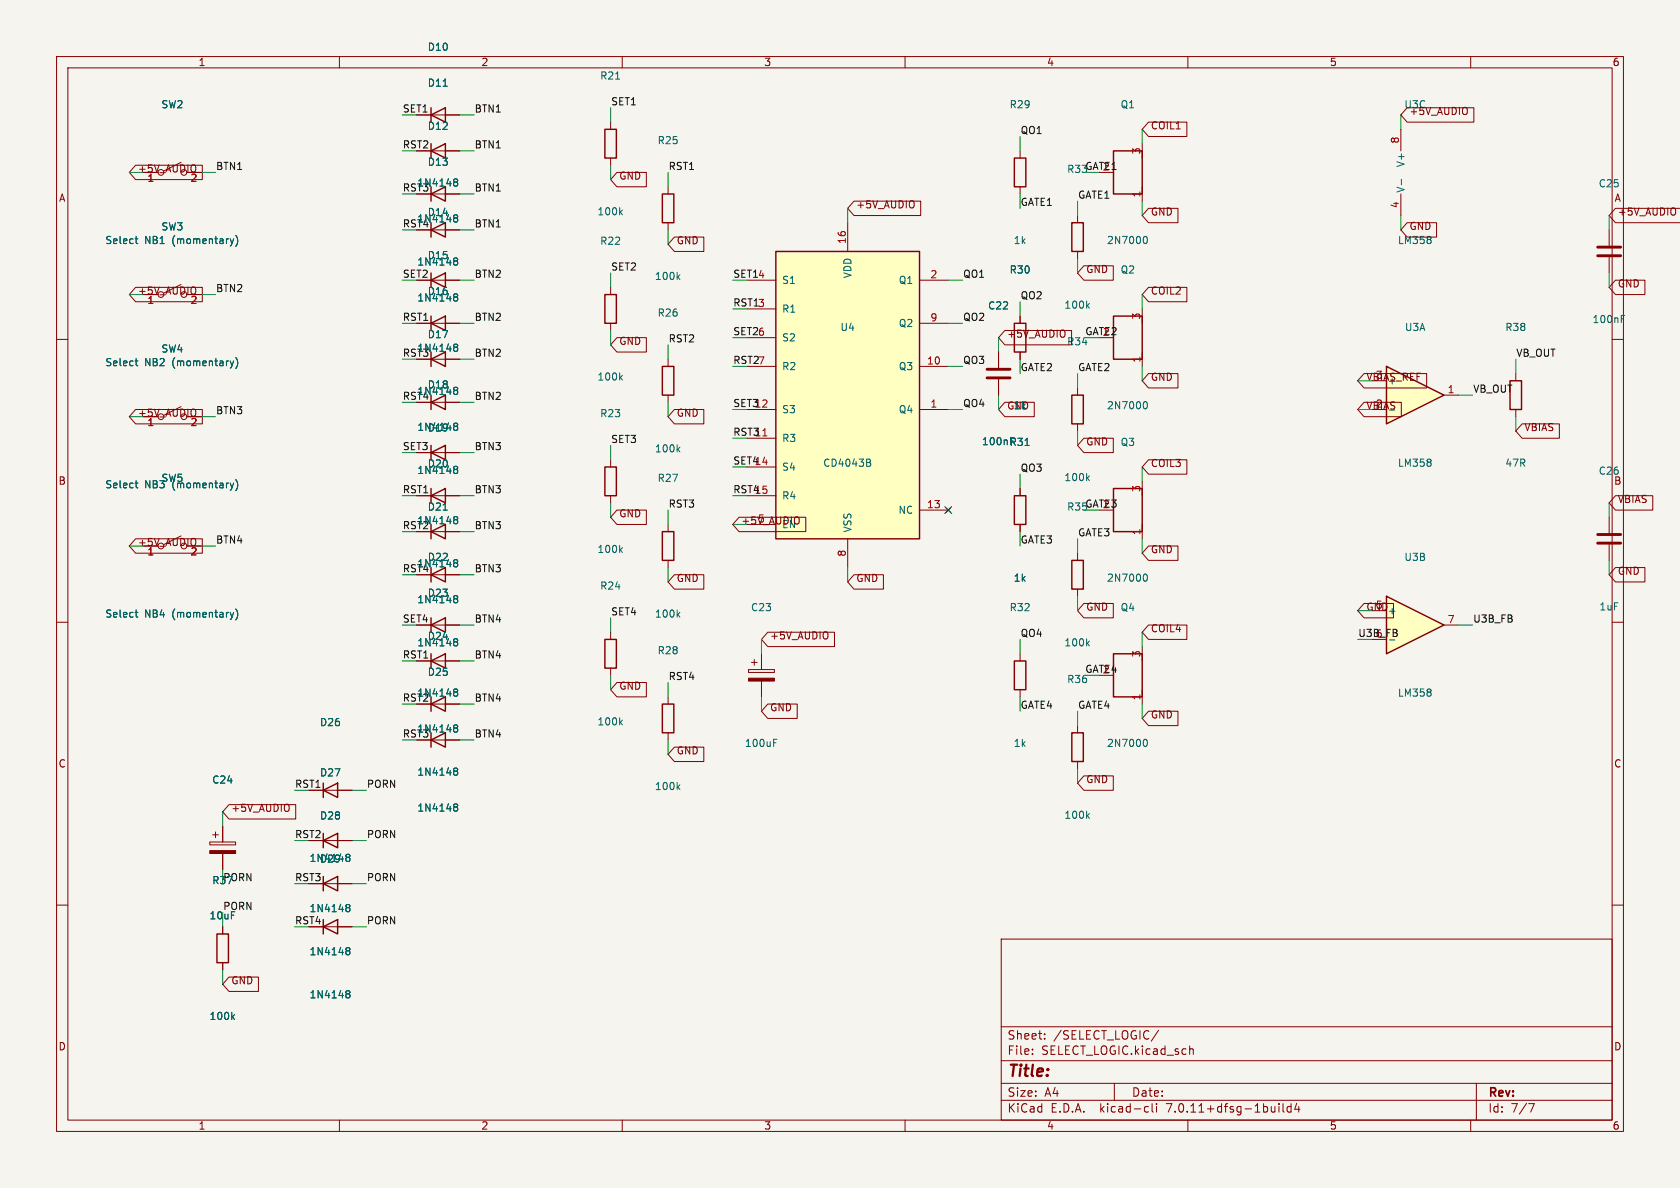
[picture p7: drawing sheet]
<svg xmlns="http://www.w3.org/2000/svg" width="297mm" height="210mm" viewBox="0 0 297 210" stroke-linecap="round" stroke-linejoin="round" font-family="sans-serif">
<path d="M0 0h297v210h-297z" fill="#f5f4ef" stroke="#f5f4ef" stroke-width=".18"/>
<g fill="none" stroke="#840000" stroke-width=".18">
<path d="M10 10h277v190h-277zM12 12h273v186h-273zM60 10v2M110 10v2M160 10v2M210 10v2M260 10v2M149.9 39.4v5.1M10 60h2M132.1 49.5h5.1M132.1 54.6h5.1M132.1 59.7h5.1"/>
<path d="M162.6 49.5h5M162.6 57.2h5M201.9 54.6v2.6M285 60h2M132.1 72.4h5.1M132.1 64.8h5.1M132.1 77.5h5.1M162.6 72.4h5M162.6 64.8h5M201.9 62.2v2.6M268 66v1.3M268 72.4v1.3"/>
<path d="M118.1 92.7v1.3M118.1 99.1v1.2M132.1 82.6h5.1M132.1 87.6h5.1M132.1 92.7h5.1M149.9 95.3v5M162.6 90.2h5M167.3 89.8l.7 .8M168 89.8l-.7 .8M10 110h2M285 110h2M10 160h2"/>
<path d="M37.1 148.8h4.6v.6h-4.6zM37.6 147.6h1M38.1 147.1v1M39.4 146.1v2.7M39.4 150.9v2.8M54.6 148.6h7.6M285 160h2M177 166h108v32h-108zM60 198v2M110 198v2M160 198v2M177 194.5h108"/>
<path d="M177 191.5h108M177 187.5h108M177 181.5h108M182.5 186.3v.1M182.5 185.5v.1M184.7 183.6v.1M184.7 182.8v.1M197 191.5v3M202.6 195.6l.4 .1M203 196.5l-.4 .1M203.7 195.1v1.3l.2 .2M204.5 195.1v.1"/>
<path d="M204.5 195.6v1M204.8 182.1l-1.3 2M210 198v2M210.3 185.5l.2-.1 .4 .1 .1 .9M226.1 195.1v.1M226.1 195.6v1M226.8 195.1v1.3l.2 .2M228.2 195.7l-.4-.1-.3 .3v.4l.2 .2h.5M228.2 195.1v1.5M229.2 195l-.3 1.1h.9M229.6 195.6v1M260 198v2"/>
<path d="M261 191.5v6.5M270.2 195.1h1l-.6 1.5"/>
</g>
<path d="M137.2 44.5h25.4v50.8h-25.4zM196.8 55.9h5.1v7.6h-5.1zM267 67.3h2v5.1h-2zM117.1 94h2v5.1h-2zM57.1 148.6l2.6-1.3v2.6zM57.1 147.3v2.6" fill="none" stroke="#840000" stroke-width=".25"/>
<path d="M202.3 71.1l.1-.1a.68 .68 0 0 1 .5 .6 .68 .68 0 0 1-.5 .7l-.1-.1M153.6 81.2l.3 .2-.3 .4 .3 .1v.3l-.2 .2h-.5M119.8 108.6l.4 .5M120.2 108.3l-.5 .4M61.3 160l.3-.1 .2 .1 .1 .2-.3 .2M61.3 160.4h.1M61.4 160.4h.2M61.4 160.4l-.1 .1M61.6 160.4l.3 .3-.1 .3-.2 .2-.3-.1" fill="none" stroke="#006464" stroke-width=".18"/>
<path d="M37.1 150.4h4.6v.5h-4.6z" fill="#840000" stroke="#840000" stroke-width=".18"/>
<path d="M137.2 44.5h25.4v50.8h-25.4z" fill="#ffffc2" stroke="#ffffc2" stroke-width=".18"/>
<path d="M134.9 77.1h.7" fill="none" stroke="#a90000" stroke-width=".18"/>
<path d="M245.1 64.8l10.2 5.1-10.2 5z" fill="#ffffc2"/>
<g fill="none" stroke="#840000" stroke-width=".25">
<path d="M76.2 19.1v2.5M76.2 34.3l2.5-1.3v2.6zM76.2 26.7l2.5-1.3v2.5zM76.2 20.3l2.5-1.2v2.5zM76.2 25.4v2.5M76.2 33v2.6M76.2 39.4v2.5M106.9 22.9h2.1v5h-2.1zM117.1 34.3h2v5.1h-2zM179.3 27.9h2.1v5.1h-2.1zM189.5 39.4h2v5.1h-2zM196.8 26.7h5.1v7.6h-5.1z"/>
<path d="M76.2 57.2l2.5-1.3v2.5zM76.2 49.5l2.5-1.2v2.5zM76.2 40.6l2.5-1.2v2.5zM76.2 48.3v2.5M76.2 55.9v2.5M106.9 52.1h2.1v5.1h-2.1zM179.3 57.2h2.1v5h-2.1zM76.2 63.5l2.5-1.3v2.6zM76.2 71.1l2.5-1.2v2.5zM76.2 62.2v2.6M76.2 69.9v2.5M76.2 78.7v2.6"/>
<path d="M117.1 64.8h2v5.1h-2zM189.5 69.9h2v5h-2zM245.1 64.8l10.2 5.1-10.2 5zM76.2 94l2.5-1.3v2.6zM76.2 80l2.5-1.3v2.6zM76.2 87.6l2.5-1.2v2.5zM76.2 86.4v2.5M76.2 92.7v2.6M106.9 82.6h2.1v5h-2.1zM179.3 87.6h2.1v5.1h-2.1zM189.5 99.1h2v5h-2zM196.8 86.4h5.1v7.6h-5.1z"/>
<path d="M76.2 116.8l2.5-1.2v2.5zM76.2 110.5l2.5-1.3v2.6zM76.2 101.6l2.5-1.3v2.6zM76.2 100.3v2.6M76.2 109.2v2.6M76.2 115.6v2.5M106.9 113h2.1v5.1h-2.1zM179.3 116.8h2.1v5.1h-2.1zM196.8 115.6h5.1v7.6h-5.1zM57.1 139.7l2.6-1.3v2.6zM57.1 138.4v2.6M76.2 130.8l2.5-1.3v2.6z"/>
<path d="M76.2 124.5l2.5-1.3v2.5zM76.2 123.2v2.5M76.2 129.5v2.6M117.1 124.5h2v5h-2zM189.5 129.5h2v5.1h-2zM57.1 156.2l2.6-1.3v2.6zM57.1 154.9v2.6M38.4 165.1h2v5.1h-2zM57.1 163.8l2.6-1.2v2.5zM57.1 162.6v2.5"/>
</g>
<g fill="none" stroke="#840000" stroke-width=".18">
<path d="M32 28.7l-3 1.5M33 30.5h2.6M73.7 34.3h7.6M73.7 26.7h7.6M73.7 20.3h7.6M107.9 21.6v1.3M107.9 27.9v1.3M118.1 33v1.3M118.1 39.4v1.2M180.3 26.7v1.2M180.3 33v1.3M190.5 38.1v1.3"/>
<path d="M201.9 25.4v2.5M201.9 33v2.6M247.6 22.9v3.8M247.6 34.3v3.8M32 50.3l-3 1.5M33 52.1h2.6M73.7 57.2h7.6M73.7 49.5h7.6M76.2 40.6h5.1M107.9 50.8v1.3M107.9 57.2v1.2M180.3 55.9v1.3"/>
<path d="M190.5 44.5v1.2M284.5 40.6v2.8M284.5 45.5v2.8M32 71.9l-3 1.5M33 73.7h2.6M73.7 63.5h7.6M76.2 71.1h5.1M118.1 63.5v1.3M118.1 69.9v1.2M176.5 62.2v2.8M176.5 67.1v2.8M180.3 62.2v1.3"/>
<path d="M190.5 68.6v1.3M190.5 74.9v1.3M255.3 69.9h2.5M32 94.7l-3 1.6M33 96.5h2.6M73.7 94h7.6M73.7 80h7.6M73.7 87.6h7.6M107.9 81.3v1.3M107.9 87.6v1.3M180.3 86.4v1.2M180.3 92.7v1.3"/>
<path d="M190.5 97.8v1.3M201.9 85.1v2.5M201.9 92.7v2.6M284.5 91.4v2.8M284.5 96.3v2.8M73.7 116.8h7.6M73.7 110.5h7.6M76.2 101.6h5.1M107.9 111.8v1.2M107.9 118.1v1.3M132.3 118.4h4.6v.5h-4.6zM132.8 117.1h1.1"/>
<path d="M133.3 116.6v1M134.6 115.6v2.8M180.3 115.6v1.2M190.5 104.1v1.3M201.9 114.3v2.5M54.6 139.7h7.6M73.7 130.8h7.6M73.7 124.5h7.6M118.1 123.2v1.3M118.1 129.5v1.3M134.6 120.4v2.8M180.3 121.9v1.3"/>
<path d="M190.5 128.3v1.2M190.5 134.6v1.3M201.9 121.9v2.6M54.6 156.2h7.6M39.4 163.8v1.3M39.4 170.2v1.3M57.1 163.8h5.1"/>
</g>
<g fill="none" stroke="#006464" stroke-width=".18">
<path d="M78.3 15.2h.8M108.8 14h.8M80.3 31.7l.4-.1 .2 .2v.1l-.2 .3M80.3 38h.4l.2 .1v.2l-.2 .2M80.3 38.5h.1M80.3 32.1l.1 .1M80.4 38.5h.3M80.4 38.5l-.1 .1M80.4 32.2h.3M80.4 32.2h-.1M80.7 32.2l.2 .2v.4l-.2 .1-.4-.1M80.7 38.5l.2 .3v.3l-.2 .1h-.4"/>
<path d="M109.7 37.5l.3 .5M110 37.1l-.4 .5M247.7 31.7v1M23.9 42.2h.5M24.1 41.8v1.1l.3 .2M41.3 42.2l-.3 .9M41.7 41.6a1.46 1.46 0 0 1 0 1.9M80.3 45.7l.4-.1 .2 .1v.2l-.2 .2M80.3 52l.4-.1 .2 .2v.2l-.2 .2M80.3 46.1h.1M80.3 52.4l.1 .1M80.4 46.1h.3"/>
<path d="M80.4 46.1l-.1 .1M80.4 52.5h.3M80.4 52.5l-.1 .1M80.7 46.1l.2 .3v.3l-.2 .2-.4-.1M80.7 52.5l.2 .2v.4l-.2 .1h-.4M119.8 48.9l.4 .5M120.2 48.6l-.5 .4M192.2 54l.4 .5M192.6 53.6l-.5 .5M202.3 41.9l.1-.1a.68 .68 0 0 1 .5 .6 .68 .68 0 0 1-.5 .7l-.1-.1M252.9 41.9v.3M252.9 42.5v.4"/>
<path d="M286.6 56.4h.5M286.6 55.8h.6M23.9 63.8h.5M24.1 63.4v1.1l.3 .1M41.3 63.8l-.3 .8M41.7 63.2a1.46 1.46 0 0 1 0 1.9M80.3 60.9l.4-.1 .2 .2v.1l-.2 .3M80.3 68.5h.4l.2 .1v.2l-.2 .2M80.3 74.9l.4-.1 .2 .1v.2l-.2 .3M80.3 75.3l.1 .1M80.3 68.9l.1 .1M80.3 61.3l.1 .1"/>
<path d="M80.4 75.4h.3M80.4 75.4h-.1M80.4 69h.3M80.4 69l-.1 .1M80.4 61.4h.3M80.4 61.4h-.1M80.7 61.4l.2 .2v.4l-.2 .1-.4-.1M80.7 69l.2 .2v.4l-.2 .1h-.4M80.7 75.4l.2 .2v.4l-.2 .1-.4-.1M109.7 66.7l.3 .5M110 66.3l-.4 .5M119.8 79.4l.4 .5"/>
<path d="M120.2 79l-.5 .5M181.2 78.7h.7M23.9 85.4h.5M24.1 85v1.1l.3 .1M41.3 85.4l-.3 .8M41.7 84.8a1.46 1.46 0 0 1 0 1.9M78.3 90.2h.8M80.3 82.5l.4-.1 .2 .2v.1l-.2 .3M80.3 91.4l.4-.1 .2 .1v.2l-.2 .3M80.3 99l.4-.1 .2 .2v.1l-.2 .3M80.3 82.9l.1 .1M80.3 91.8l.1 .1"/>
<path d="M80.3 99.4l.1 .1M80.4 83h.3M80.4 83h-.1M80.4 91.9h.3M80.4 91.9h-.1M80.4 99.5h.3M80.4 99.5h-.1M80.7 83l.2 .2v.4l-.2 .1-.4-.1M80.7 91.9l.2 .2v.4l-.2 .1-.4-.1M80.7 99.5l.2 .2v.4l-.2 .1-.4-.1M109.7 97.2l.3 .5M110 96.8l-.4 .5"/>
<path d="M192.2 84.5l.4 .5M192.6 84.1l-.5 .5M252.9 81.3v.3M252.9 81.8v.5M23.9 108.3h.5M24.1 107.8v1.1l.3 .2M41.3 108.3l-.3 .8M41.7 107.6a1.46 1.46 0 0 1 0 2M80.3 105.4l.4-.1 .2 .1v.2l-.2 .2M80.3 113l.4-.1 .2 .1v.2l-.2 .3M80.3 105.8h.1M80.3 113.4l.1 .1"/>
<path d="M80.4 105.8h.3M80.4 105.8l-.1 .1M80.4 113.5h.3M80.4 113.5h-.1M80.7 105.8l.2 .3v.3l-.2 .2-.4-.1M80.7 113.5l.2 .2v.4l-.2 .1-.4-.1M192.2 113.7l.4 .5M192.6 113.3l-.5 .5M202.3 101.5h.1a.68 .68 0 0 1 .5 .6 .68 .68 0 0 1-.5 .6h-.1M80.3 128.6l.1 .1M80.3 128.2l.4-.1 .2 .2v.2l-.2 .2M80.3 121.9l.4-.1 .2 .1v.2l-.2 .2"/>
<path d="M80.3 135.8h.4l.2 .1v.2l-.2 .2M80.3 122.3h.1M80.3 136.3h.1M80.4 128.7h.3M80.4 128.7l-.1 .1M80.4 122.3h.3M80.4 122.3l-.1 .1M80.4 136.3h.3M80.4 136.3l-.1 .1M80.7 122.3l.2 .3v.3l-.2 .2-.4-.1M80.7 128.7l.2 .2v.4l-.2 .1h-.4M80.7 136.3l.2 .3v.3l-.2 .1h-.4"/>
<path d="M109.7 127.7l.3 .4M110 127.3l-.4 .5M119.8 139.1l.4 .5M120.2 138.7l-.5 .5M136.8 131.3h.4M136.8 130.7h.6M202.3 130.8l.1-.1a.68 .68 0 0 1 .5 .6 .68 .68 0 0 1-.5 .7l-.1-.1M61.3 151.1l.3-.1 .2 .1 .1 .2-.3 .3M61.3 151.5l.1 .1M61.4 151.6h.2M61.4 151.6h-.1M61.6 151.6l.3 .2-.1 .4-.2 .1-.3-.1"/>
<path d="M80.3 142.2l.4-.1 .2 .1v.2l-.2 .3M80.3 142.6l.1 .1M80.4 142.7h.3M80.4 142.7h-.1M80.7 142.7l.2 .2v.4l-.2 .1-.4-.1M192.2 144.2l.4 .5M192.6 143.8l-.5 .5M41.1 179.7l.4 .5M41.5 179.4l-.5 .5M61.3 168l.1 .1M61.3 167.6l.3-.1 .2 .1 .1 .2-.3 .3M61.3 175.2l.3-.1 .2 .2 .1 .1-.3 .3"/>
<path d="M61.3 175.6l.1 .1M61.4 168.1h.2M61.4 168.1h-.1M61.4 175.7h.2M61.4 175.7h-.1M61.6 168.1l.3 .2-.1 .4-.2 .1-.3-.1M61.6 175.7l.3 .2-.1 .4-.2 .1-.3-.1"/>
</g>
<path d="M132.3 119.9h4.6v.5h-4.6z" fill="#840000" stroke="#840000" stroke-width=".18"/>
<path d="M282.4 45.2h4.1M282.4 43.7h4.1M174.5 66.8h4.1M174.5 65.3h4.1M282.4 96h4.1M282.4 94.5h4.1" fill="none" stroke="#840000" stroke-width=".51"/>
<path d="M245.1 105.4l10.2 5.1-10.2 5.1z" fill="#ffffc2"/>
<path d="M245.1 105.4l10.2 5.1-10.2 5.1z" fill="none" stroke="#840000" stroke-width=".25"/>
<g fill="none" stroke="#840000" stroke-width=".18">
<path d="M248.8 19h11.8v2.6h-11.8l-1.2-1.3zM24 29.2h11.8v2.6h-11.8l-1.1-1.3zM33 30.5h2.6M73.7 20.3h2.5M73.7 26.7h2.5M73.7 34.3h2.5M78.7 20.3h2.6M78.7 26.7h2.6M78.7 34.3h2.6M109.1 30.5h5.2v2.5h-5.2l-1.2-1.2zM151 35.6h11.8v2.5h-11.8l-1.1-1.3zM203 36.8h5.2v2.6h-5.2l-1.1-1.3z"/>
<path d="M203 21.6h6.8v2.5h-6.8l-1.1-1.2zM248.8 39.4h5.2v2.5h-5.2l-1.2-1.3zM297.1 36.8h-11.5l-1.1 1.3 1.1 1.3h11.5M24 50.8h11.8v2.5h-11.8l-1.1-1.2zM33 52.1h2.6M73.7 49.5h2.5M73.7 57.2h2.5M78.7 49.5h2.6M78.7 57.2h2.6M78.7 40.6h2.6M109.1 59.7h5.2v2.5h-5.2l-1.2-1.2zM119.2 41.9h5.2v2.6h-5.2l-1.1-1.3z"/>
<path d="M177.6 58.4h11.8v2.6h-11.8l-1.1-1.3zM180.3 55.9v1.3M191.6 47h5.2v2.5h-5.2l-1.1-1.2zM203 50.8h6.8v2.5h-6.8l-1.1-1.2zM285.6 49.5h5.2v2.6h-5.2l-1.1-1.3zM24 72.4h11.8v2.5h-11.8l-1.1-1.2zM33 73.7h2.6M73.7 63.5h2.5M78.7 63.5h2.6M78.7 71.1h2.6M119.2 72.4h5.2v2.5h-5.2l-1.1-1.2zM176.5 62.2v2.8"/>
<path d="M176.5 67.1v2.8M177.6 71.1h5.2v2.6h-5.2l-1.1-1.3zM180.3 62.2v1.3M191.6 77.5h5.2v2.5h-5.2l-1.1-1.3zM203 66h5.2v2.6h-5.2l-1.1-1.3zM241.1 71.1h6.6v2.6h-6.6l-1.1-1.3zM241.1 66h11.1v2.6h-11.1l-1.1-1.3zM269.1 74.9h6.6v2.6h-6.6l-1.1-1.3zM24 95.2h11.8v2.6h-11.8l-1.1-1.3zM33 96.5h2.6M73.7 87.6h2.5M73.7 94h2.5"/>
<path d="M73.7 80h2.5M78.7 87.6h2.6M78.7 94h2.6M78.7 80h2.6M109.1 90.2h5.2v2.5h-5.2l-1.2-1.3zM130.7 91.4h11.7v2.6h-11.7l-1.2-1.3zM180.3 86.4v1.2M180.3 92.7v1.3M203 96.5h5.2v2.6h-5.2l-1.1-1.3zM203 81.3h6.8v2.5h-6.8l-1.1-1.2zM285.6 87.6h6.6v2.6h-6.6l-1.1-1.3zM73.7 110.5h2.5"/>
<path d="M73.7 116.8h2.5M78.7 110.5h2.6M78.7 101.6h2.6M78.7 116.8h2.6M119.2 101.6h5.2v2.5h-5.2l-1.1-1.2zM135.7 111.8h11.8v2.5h-11.8l-1.1-1.3zM151 101.6h5.2v2.5h-5.2l-1.1-1.2zM191.6 106.7h5.2v2.5h-5.2l-1.1-1.2zM203 110.5h6.8v2.5h-6.8l-1.1-1.2zM241.1 106.7h5.2v2.5h-5.2l-1.1-1.2zM255.3 110.5h2.5M285.6 100.3h5.2v2.6h-5.2l-1.1-1.3z"/>
<path d="M54.6 139.7h2.5M59.7 139.7h2.5M73.7 124.5h2.5M73.7 130.8h2.5M78.7 124.5h2.6M78.7 130.8h2.6M109.1 120.6h5.2v2.6h-5.2l-1.2-1.3zM119.2 132.1h5.2v2.5h-5.2l-1.1-1.2zM135.7 124.5h5.2v2.5h-5.2l-1.1-1.3zM191.6 137.2h5.2v2.5h-5.2l-1.1-1.3zM203 125.7h5.2v2.6h-5.2l-1.1-1.3zM39.4 146.1v2.7"/>
<path d="M39.4 150.9v2.8M40.5 142.2h11.8v2.6h-11.8l-1.1-1.3zM54.6 148.6h2.5M54.6 156.2h2.5M59.7 148.6h2.5M59.7 156.2h2.5M39.4 163.8v1.3M39.4 170.2v1.3M40.5 172.7h5.2v2.6h-5.2l-1.1-1.3zM59.7 163.8h2.5"/>
</g>
<g fill="none" stroke="#006464" stroke-width=".18">
<path d="M78.3 15.2h.8M80.3 32.1l.1 .1M80.3 31.7l.4-.1 .2 .2v.1l-.2 .3M80.3 38h.4l.2 .1v.2l-.2 .2M80.3 38.5h.1M80.4 32.2h.3M80.4 32.2h-.1M80.4 38.5h.3M80.4 38.5l-.1 .1M80.7 32.2l.2 .2v.4l-.2 .1-.4-.1M80.7 38.5l.2 .3v.3l-.2 .1h-.4M23.9 42.2h.5"/>
<path d="M24.1 41.8v1.1l.3 .2M41.3 42.2l-.3 .9M41.7 41.6a1.46 1.46 0 0 1 0 1.9M80.3 45.7l.4-.1 .2 .1v.2l-.2 .2M80.3 52l.4-.1 .2 .2v.2l-.2 .2M80.3 46.1h.1M80.3 52.4l.1 .1M80.4 46.1h.3M80.4 46.1l-.1 .1M80.4 52.5h.3M80.4 52.5l-.1 .1M80.7 46.1l.2 .3v.3l-.2 .2-.4-.1"/>
<path d="M80.7 52.5l.2 .2v.4l-.2 .1h-.4M23.9 63.8h.5M24.1 63.4v1.1l.3 .1M41.3 63.8l-.3 .8M41.7 63.2a1.46 1.46 0 0 1 0 1.9M80.3 60.9l.4-.1 .2 .2v.1l-.2 .3M80.3 68.5h.4l.2 .1v.2l-.2 .2M80.3 74.9l.4-.1 .2 .1v.2l-.2 .3M80.3 61.3l.1 .1M80.3 68.9l.1 .1M80.3 75.3l.1 .1M80.4 61.4h.3"/>
<path d="M80.4 61.4h-.1M80.4 69h.3M80.4 69l-.1 .1M80.4 75.4h.3M80.4 75.4h-.1M80.7 61.4l.2 .2v.4l-.2 .1-.4-.1M80.7 69l.2 .2v.4l-.2 .1h-.4M80.7 75.4l.2 .2v.4l-.2 .1-.4-.1M181.2 78.7h.7M23.9 85.4h.5M24.1 85v1.1l.3 .1M41.3 85.4l-.3 .8"/>
<path d="M41.7 84.8a1.46 1.46 0 0 1 0 1.9M78.3 90.2h.8M80.3 82.5l.4-.1 .2 .2v.1l-.2 .3M80.3 91.4l.4-.1 .2 .1v.2l-.2 .3M80.3 99l.4-.1 .2 .2v.1l-.2 .3M80.3 99.4l.1 .1M80.3 91.8l.1 .1M80.3 82.9l.1 .1M80.4 99.5h.3M80.4 99.5h-.1M80.4 91.9h.3M80.4 91.9h-.1"/>
<path d="M80.4 83h.3M80.4 83h-.1M80.7 83l.2 .2v.4l-.2 .1-.4-.1M80.7 91.9l.2 .2v.4l-.2 .1-.4-.1M80.7 99.5l.2 .2v.4l-.2 .1-.4-.1M23.9 108.3h.5M24.1 107.8v1.1l.3 .2M41.3 108.3l-.3 .8M41.7 107.6a1.46 1.46 0 0 1 0 2M80.3 105.4l.4-.1 .2 .1v.2l-.2 .2M80.3 113l.4-.1 .2 .1v.2l-.2 .3M80.3 113.4l.1 .1"/>
<path d="M80.3 105.8h.1M80.4 113.5h.3M80.4 113.5h-.1M80.4 105.8h.3M80.4 105.8l-.1 .1M80.7 105.8l.2 .3v.3l-.2 .2-.4-.1M80.7 113.5l.2 .2v.4l-.2 .1-.4-.1M80.3 121.9l.4-.1 .2 .1v.2l-.2 .2M80.3 128.2l.4-.1 .2 .2v.2l-.2 .2M80.3 135.8h.4l.2 .1v.2l-.2 .2M80.3 122.3h.1M80.3 128.6l.1 .1"/>
<path d="M80.3 136.3h.1M80.4 122.3h.3M80.4 122.3l-.1 .1M80.4 128.7h.3M80.4 128.7l-.1 .1M80.4 136.3h.3M80.4 136.3l-.1 .1M80.7 122.3l.2 .3v.3l-.2 .2-.4-.1M80.7 128.7l.2 .2v.4l-.2 .1h-.4M80.7 136.3l.2 .3v.3l-.2 .1h-.4M252.9 121.9v.3M252.9 122.5v.4"/>
<path d="M61.3 160l.3-.1 .2 .1 .1 .2-.3 .2M61.3 151.1l.3-.1 .2 .1 .1 .2-.3 .3M61.3 151.5l.1 .1M61.4 151.6h.2M61.4 151.6h-.1M61.6 151.6l.3 .2-.1 .4-.2 .1-.3-.1M80.3 142.2l.4-.1 .2 .1v.2l-.2 .3M80.3 142.6l.1 .1M80.4 142.7h.3M80.4 142.7h-.1M80.7 142.7l.2 .2v.4l-.2 .1-.4-.1M41.1 179.7l.4 .5"/>
<path d="M41.5 179.4l-.5 .5M61.3 160.4h.1M61.3 167.6l.3-.1 .2 .1 .1 .2-.3 .3M61.3 175.2l.3-.1 .2 .2 .1 .1-.3 .3M61.3 168l.1 .1M61.3 175.6l.1 .1M61.4 160.4h.2M61.4 160.4l-.1 .1M61.4 168.1h.2M61.4 168.1h-.1M61.4 175.7h.2M61.4 175.7h-.1"/>
<path d="M61.6 160.4l.3 .3-.1 .3-.2 .2-.3-.1M61.6 168.1l.3 .2-.1 .4-.2 .1-.3-.1M61.6 175.7l.3 .2-.1 .4-.2 .1-.3-.1"/>
</g>
<g fill="none" stroke="#009600" stroke-width=".18">
<path d="M107.9 19.1v2.5M22.9 30.5h2.5M35.6 30.5h2.5M81.3 26.7h2.5M81.3 34.3h2.5M81.3 20.3h2.5M107.9 29.2v2.6M118.1 30.5v2.5M149.9 36.8v2.6M180.3 24.1v2.6M180.3 34.3v2.5M190.5 35.6v2.5"/>
<path d="M201.9 22.9v2.5M201.9 35.6v2.5M247.6 20.3v2.6M247.6 38.1v2.5M284.5 38.1v2.5M22.9 52.1h2.5M35.6 52.1h2.5M81.3 49.5h2.5M81.3 40.6h2.5M81.3 57.2h2.5M107.9 48.3v2.5M107.9 58.4v2.6"/>
<path d="M118.1 40.6v2.6M167.6 49.5h2.6M167.6 57.2h2.6M176.5 59.7v2.5M180.3 53.3v2.6M190.5 45.7v2.6M201.9 52.1v2.5M284.5 48.3v2.5M22.9 73.7h2.5M35.6 73.7h2.5M81.3 63.5h2.5M81.3 71.1h2.5"/>
<path d="M107.9 78.7v2.6M118.1 61v2.5M118.1 71.1v2.6M167.6 72.4h2.6M167.6 64.8h2.6M176.5 69.9v2.5M180.3 63.5v2.5M190.5 66v2.6M190.5 76.2v2.5M201.9 64.8v2.5M240 72.4h2.6M240 67.3h2.6"/>
<path d="M257.8 69.9h2.5M268 63.5v2.5M268 73.7v2.5M22.9 96.5h2.5M35.6 96.5h2.5M81.3 87.6h2.5M81.3 94h2.5M81.3 80h2.5M107.9 88.9v2.5M118.1 90.2v2.5M129.5 92.7h2.6M180.3 83.8v2.6"/>
<path d="M180.3 94v2.5M190.5 95.3v2.5M201.9 82.6v2.5M201.9 95.3v2.5M284.5 88.9v2.5M284.5 99.1v2.5M81.3 110.5h2.5M81.3 101.6h2.5M81.3 116.8h2.5M107.9 109.2v2.6M107.9 119.4v2.5M118.1 100.3v2.6"/>
<path d="M134.6 113v2.6M149.9 100.3v2.6M180.3 113v2.6M190.5 105.4v2.6M201.9 111.8v2.5M240 108h2.6M257.8 110.5h2.5M62.2 139.7h2.6M81.3 124.5h2.5M81.3 130.8h2.5M118.1 120.7v2.5M118.1 130.8v2.6"/>
<path d="M134.6 123.2v2.5M180.3 123.2v2.5M190.5 125.7v2.6M190.5 135.9v2.5M201.9 124.5v2.5M39.4 143.5v2.6M39.4 153.7v2.5M62.2 148.6h2.6M62.2 156.2h2.6M39.4 161.3v2.5M39.4 171.5v2.5M62.2 163.8h2.6"/>
</g>
<path d="M167 89.6l1.2 1.2M168.2 89.6l-1.2 1.2" fill="none" stroke="#000084" stroke-width=".18"/>
<text font-size="2.8" fill="#840000" x="178" y="190.9">Title:</text>
<g font-size="2.1" fill="#840000">
<text x="178" y="184">Sheet:</text>
<text x="186.2" y="184">/SELECT_LOGIC/</text>
<text x="178" y="186.7">File:</text>
<text x="184.1" y="186.7">SELECT_LOGIC.kicad_sch</text>
<text x="178" y="196.9">KiCad</text>
<text x="178" y="194.1">Size:</text>
<text x="184.7" y="194.1">A4</text>
<text x="185.7" y="196.9">E.D.A.</text>
<text x="194.6" y="196.9">kicad-cli</text>
<text x="200" y="194.1">Date:</text>
<text x="206.5" y="196.9">7.0.11+dfsg-1build4</text>
<text x="263" y="194.3">Rev:</text>
<text x="263" y="196.9">Id:</text>
<text x="267.1" y="196.9">7/7</text>
</g>
<g font-size="1.8" fill="#840000">
<text x="35" y="11.9">1</text>
<text x="85" y="11.9">2</text>
<text x="135" y="11.9">3</text>
<text x="185" y="11.9">4</text>
<text x="235" y="11.9">5</text>
<text x="285" y="11.9">6</text>
<text x="203.4" y="23">COIL1</text>
<text x="248.2" y="19.3">U3C</text>
<text x="249.1" y="20.4">+5V_AUDIO</text>
<text x="10.3" y="35.9">A</text>
<text x="24.3" y="30.6">+5V_AUDIO</text>
<text x="109.4" y="31.8">GND</text>
<text x="285.3" y="35.9">A</text>
<text x="71.1" y="40.3">RST4</text>
<text x="151.3" y="36.9">+5V_AUDIO</text>
<text x="203.4" y="38.2">GND</text>
<text x="249.1" y="40.7">GND</text>
<text x="285.9" y="38.2">+5V_AUDIO</text>
<text x="119.5" y="43.3">GND</text>
<text x="24.3" y="52.2">+5V_AUDIO</text>
<text x="191.9" y="48.4">GND</text>
<text x="203.4" y="52.2">COIL2</text>
<text x="285.9" y="50.9">GND</text>
<text x="178" y="59.8">+5V_AUDIO</text>
<text x="109.4" y="61.1">GND</text>
<text x="188.6" y="61.3">R34</text>
<text x="71.1" y="70.8">RST4</text>
<text x="203.4" y="67.4">GND</text>
<text x="241.5" y="67.4">VBIAS_REF</text>
<text x="243.1" y="67.1">3</text>
<text x="245.2" y="68.2">+</text>
<text x="24.3" y="73.8">+5V_AUDIO</text>
<text x="119.5" y="73.8">GND</text>
<text x="178" y="72.5">GND</text>
<text x="241.5" y="72.5">VBIAS</text>
<text x="243.1" y="72.1">2</text>
<text x="245.2" y="73.3">-</text>
<text x="269.4" y="76.3">VBIAS</text>
<text x="191.9" y="78.8">GND</text>
<text x="203.4" y="82.6">COIL3</text>
<text x="10.3" y="85.9">B</text>
<text x="285.3" y="85.9">B</text>
<text x="285.9" y="89">VBIAS</text>
<text x="109.4" y="91.5">GND</text>
<text x="131" y="92.8">+5V_AUDIO</text>
<text x="133.9" y="92.5">5</text>
<text x="138.2" y="93.6">EN</text>
<text x="24.3" y="96.6">+5V_AUDIO</text>
<text x="71.1" y="101.3">RST4</text>
<text x="203.4" y="97.9">GND</text>
<text x="285.9" y="101.7">GND</text>
<text x="119.5" y="103">GND</text>
<text x="151.3" y="103">GND</text>
<text x="243.1" y="107.7">5</text>
<text x="136" y="113.1">+5V_AUDIO</text>
<text x="191.9" y="108">GND</text>
<text x="203.4" y="111.9">COIL4</text>
<text x="241.5" y="108">GND</text>
<text x="245.2" y="108.8">+</text>
<text x="109.4" y="122">GND</text>
<text x="136" y="125.8">GND</text>
<text x="203.4" y="127.1">GND</text>
<text x="10.3" y="135.9">C</text>
<text x="119.5" y="133.4">GND</text>
<text x="285.3" y="135.9">C</text>
<text x="40.8" y="143.6">+5V_AUDIO</text>
<text x="191.9" y="138.5">GND</text>
<text x="52.1" y="163.5">RST4</text>
<text x="40.8" y="174.1">GND</text>
<text x="10.3" y="185.9">D</text>
<text x="285.3" y="185.9">D</text>
<text x="35" y="199.9">1</text>
<text x="85" y="199.9">2</text>
<text x="135" y="199.9">3</text>
<text x="185" y="199.9">4</text>
<text x="235" y="199.9">5</text>
<text x="285" y="199.9">6</text>
</g>
<g font-size="1.8" fill="#006464">
<text x="75.5" y="9.2">D10</text>
<text x="75.5" y="15.5">D11</text>
<text x="106" y="14.3">R21</text>
<text x="28.4" y="19.3">SW2</text>
<text x="75.5" y="23.2">D12</text>
<text x="178.4" y="19.3">R29</text>
<text x="198" y="19.3">Q1</text>
<text x="75.5" y="29.5">D13</text>
<text x="116.2" y="25.7">R25</text>
<text x="248.5" y="29.7" transform="rotate(-90 248.5 29.7)">V+</text>
<text x="71.1" y="33.9">RST3</text>
<text x="73.7" y="33.2">1N4148</text>
<text x="248.5" y="34.2" transform="rotate(-90 248.5 34.2)">V-</text>
<text x="282.5" y="33.3">C25</text>
<text x="28.4" y="40.9">SW3</text>
<text x="73.7" y="39.5">1N4148</text>
<text x="75.5" y="38.4">D14</text>
<text x="105.5" y="38.3">100k</text>
<text x="18.5" y="43.3">Select</text>
<text x="25.6" y="43.3">NB1</text>
<text x="30.5" y="43.3">(momentary)</text>
<text x="73.7" y="47.2">1N4148</text>
<text x="75.5" y="46">D15</text>
<text x="106" y="43.5">R22</text>
<text x="179.1" y="43.3">1k</text>
<text x="195.6" y="43.3">2N7000</text>
<text x="247" y="43.3">LM358</text>
<text x="73.7" y="53.5">1N4148</text>
<text x="75.5" y="52.4">D16</text>
<text x="115.7" y="49.7">100k</text>
<text x="138.2" y="50.4">S1</text>
<text x="150.7" y="49.3" transform="rotate(-90 150.7 49.3)">VDD</text>
<text x="158.8" y="50.4">Q1</text>
<text x="178.4" y="48.6">R30</text>
<text x="198" y="48.6">Q2</text>
<text x="75.5" y="60">D17</text>
<text x="116.2" y="56.2">R26</text>
<text x="138.2" y="55.5">R1</text>
<text x="148.5" y="58.7">U4</text>
<text x="158.8" y="58">Q2</text>
<text x="174.6" y="54.9">C22</text>
<text x="188.1" y="54.8">100k</text>
<text x="248.3" y="58.7">U3A</text>
<text x="266" y="58.7">R38</text>
<text x="281.4" y="57.3">100nF</text>
<text x="18.5" y="64.9">Select</text>
<text x="25.6" y="64.9">NB2</text>
<text x="28.4" y="62.5">SW4</text>
<text x="30.5" y="64.9">(momentary)</text>
<text x="71.1" y="63.2">RST3</text>
<text x="73.7" y="62.4">1N4148</text>
<text x="138.2" y="60.6">S2</text>
<text x="138.2" y="65.6">R2</text>
<text x="158.8" y="65.6">Q3</text>
<text x="73.7" y="70">1N4148</text>
<text x="75.5" y="68.9">D18</text>
<text x="105.5" y="67.5">100k</text>
<text x="73.7" y="76.4">1N4148</text>
<text x="75.5" y="76.5">D19</text>
<text x="106" y="74">R23</text>
<text x="138.2" y="73.3">S3</text>
<text x="158.8" y="73.3">Q4</text>
<text x="179.1" y="72.6">1k</text>
<text x="195.6" y="72.6">2N7000</text>
<text x="73.7" y="84">1N4148</text>
<text x="75.5" y="82.8">D20</text>
<text x="115.7" y="80.2">100k</text>
<text x="138.2" y="78.3">R3</text>
<text x="138.2" y="83.4">S4</text>
<text x="145.4" y="82.7">CD4043B</text>
<text x="173.5" y="78.9">100nFR31</text>
<text x="198" y="79">Q3</text>
<text x="247" y="82.7">LM358</text>
<text x="266" y="82.7">47R</text>
<text x="18.5" y="86.5">Select</text>
<text x="25.6" y="86.5">NB3</text>
<text x="28.4" y="85.4">SW5</text>
<text x="30.5" y="86.5">(momentary)</text>
<text x="116.2" y="85.4">R27</text>
<text x="138.2" y="88.5">R4</text>
<text x="188.1" y="85.3">100k</text>
<text x="282.5" y="84.1">C26</text>
<text x="71.1" y="93.6">RST2</text>
<text x="73.7" y="92.9">1N4148</text>
<text x="75.5" y="90.5">D21</text>
<text x="150.7" y="94.2" transform="rotate(-90 150.7 94.2)">VSS</text>
<text x="158.7" y="91">NC</text>
<text x="73.7" y="100.5">1N4148</text>
<text x="75.5" y="99.4">D22</text>
<text x="105.5" y="98">100k</text>
<text x="248.2" y="99.4">U3B</text>
<text x="73.7" y="106.8">1N4148</text>
<text x="75.5" y="105.7">D23</text>
<text x="106" y="104.4">R24</text>
<text x="179.1" y="103">1k</text>
<text x="195.6" y="103">2N7000</text>
<text x="18.5" y="109.4">Select</text>
<text x="25.6" y="109.4">NB4</text>
<text x="30.5" y="109.4">(momentary)</text>
<text x="75.5" y="113.3">D24</text>
<text x="115.7" y="109.4">100k</text>
<text x="132.7" y="108.2">C23</text>
<text x="178.4" y="108.2">R32</text>
<text x="198" y="108.2">Q4</text>
<text x="282.7" y="108.1">1uF</text>
<text x="73.7" y="114.5">1N4148</text>
<text x="75.5" y="119.7">D25</text>
<text x="116.2" y="115.9">R28</text>
<text x="188.1" y="114.5">100k</text>
<text x="71.1" y="124.1">RST2</text>
<text x="73.7" y="123.4">1N4148</text>
<text x="188.6" y="120.9">R36</text>
<text x="247" y="123.4">LM358</text>
<text x="56.5" y="128.6">D26</text>
<text x="71.1" y="130.5">RST3</text>
<text x="73.7" y="129.7">1N4148</text>
<text x="105.5" y="128.4">100k</text>
<text x="56.5" y="137.5">D27</text>
<text x="73.7" y="137.3">1N4148</text>
<text x="131.6" y="132.2">100uF</text>
<text x="179.1" y="132.2">1k</text>
<text x="195.6" y="132.2">2N7000</text>
<text x="37.4" y="138.7">C24</text>
<text x="73.7" y="143.7">1N4148</text>
<text x="115.7" y="139.9">100k</text>
<text x="56.5" y="145.1">D28</text>
<text x="188.1" y="144.9">100k</text>
<text x="54.6" y="152.6">1N4148</text>
<text x="56.5" y="152.7">D29</text>
<text x="37.4" y="156.5">R37</text>
<text x="54.6" y="161.5">1N4148</text>
<text x="36.9" y="162.7">10uF</text>
<text x="54.6" y="169.1">1N4148</text>
<text x="54.6" y="176.7">1N4148</text>
<text x="36.9" y="180.5">100k</text>
</g>
<g font-size="1.8" fill="#009600">
<text x="71.1" y="20">SET1</text>
<text x="71.1" y="26.3">RST2</text>
<text x="191.8" y="30.1">GATE1</text>
<text x="71.1" y="49.2">SET2</text>
<text x="129.5" y="49.2">SET14</text>
<text x="71.1" y="56.8">RST1</text>
<text x="129.5" y="59.3">SET26</text>
<text x="129.5" y="54.3">RST13</text>
<text x="191.8" y="59.3">GATE2</text>
<text x="129.5" y="64.4">RST27</text>
<text x="129.5" y="77.1">RST311</text>
<text x="129.5" y="72">SET312</text>
<text x="71.1" y="79.7">SET3</text>
<text x="129.5" y="82.2">SET414</text>
<text x="71.1" y="87.3">RST1</text>
<text x="129.5" y="87.3">RST415</text>
<text x="191.8" y="89.8">GATE3</text>
<text x="71.1" y="110.1">SET4</text>
<text x="240" y="112.7">U3B_FB</text>
<text x="71.1" y="116.5">RST1</text>
<text x="191.8" y="119">GATE4</text>
<text x="52.1" y="139.4">RST1</text>
<text x="52.1" y="148.2">RST2</text>
<text x="52.1" y="155.9">RST3</text>
</g>
<g font-size="1.8" fill="#0f0f0f">
<text x="83.8" y="20">BTN1</text>
<text x="107.9" y="18.7">SET1</text>
<text x="180.3" y="23.8">QO1</text>
<text x="83.8" y="26.3">BTN1</text>
<text x="38.1" y="30.1">BTN1</text>
<text x="83.8" y="33.9">BTN1</text>
<text x="118.1" y="30.1">RST1</text>
<text x="188.6" y="30.8">R33</text>
<text x="190.5" y="35.2">GATE1</text>
<text x="194.9" y="30.2">2</text>
<text x="83.8" y="40.3">BTN1</text>
<text x="180.3" y="36.5">GATE1</text>
<text x="107.9" y="47.9">SET2</text>
<text x="38.1" y="51.7">BTN2</text>
<text x="83.8" y="49.2">BTN2</text>
<text x="170.2" y="49.2">QO1</text>
<text x="180.3" y="53">QO2</text>
<text x="83.8" y="56.8">BTN2</text>
<text x="170.2" y="56.8">QO2</text>
<text x="194.9" y="59.4">2</text>
<text x="83.8" y="63.2">BTN2</text>
<text x="118.1" y="60.6">RST2</text>
<text x="170.2" y="64.4">QO3</text>
<text x="180.3" y="65.7">GATE2</text>
<text x="190.5" y="65.7">GATE2</text>
<text x="268" y="63.2">VB_OUT</text>
<text x="83.8" y="70.8">BTN2</text>
<text x="260.3" y="69.5">VB_OUT</text>
<text x="38.1" y="73.3">BTN3</text>
<text x="170.2" y="72">QO4</text>
<text x="83.8" y="79.7">BTN3</text>
<text x="107.9" y="78.4">SET3</text>
<text x="180.3" y="83.5">QO3</text>
<text x="83.8" y="87.3">BTN3</text>
<text x="118.1" y="89.8">RST3</text>
<text x="194.9" y="89.9">2</text>
<text x="83.8" y="93.6">BTN3</text>
<text x="188.6" y="90.5">R35</text>
<text x="190.5" y="94.9">GATE3</text>
<text x="38.1" y="96.2">BTN4</text>
<text x="83.8" y="101.3">BTN3</text>
<text x="180.3" y="96.2">GATE3</text>
<text x="83.8" y="110.1">BTN4</text>
<text x="107.9" y="108.9">SET4</text>
<text x="180.3" y="112.7">QO4</text>
<text x="243.1" y="112.8">6</text>
<text x="260.3" y="110.1">U3B_FB</text>
<text x="83.8" y="116.5">BTN4</text>
<text x="194.9" y="119.1">2</text>
<text x="83.8" y="124.1">BTN4</text>
<text x="118.1" y="120.3">RST4</text>
<text x="180.3" y="125.4">GATE4</text>
<text x="190.5" y="125.4">GATE4</text>
<text x="83.8" y="130.5">BTN4</text>
<text x="64.8" y="139.4">PORN</text>
<text x="64.8" y="148.2">PORN</text>
<text x="39.4" y="155.9">PORN</text>
<text x="64.8" y="155.9">PORN</text>
<text x="39.4" y="160.9">PORN</text>
<text x="64.8" y="163.5">PORN</text>
</g>
<g font-size="1.8" fill="#a90000">
<text x="201.7" y="27.4" transform="rotate(-90 201.7 27.4)">3</text>
<text x="247.4" y="25.5" transform="rotate(-90 247.4 25.5)">8</text>
<text x="26" y="32.5">1</text>
<text x="33.6" y="32.5">2</text>
<text x="201.7" y="35" transform="rotate(-90 201.7 35)">1</text>
<text x="247.4" y="36.9" transform="rotate(-90 247.4 36.9)">4</text>
<text x="149.6" y="43.2" transform="rotate(-90 149.6 43.2)">16</text>
<text x="164.4" y="49.3">2</text>
<text x="26" y="54.1">1</text>
<text x="33.6" y="54.1">2</text>
<text x="164.4" y="56.9">9</text>
<text x="201.7" y="56.6" transform="rotate(-90 201.7 56.6)">3</text>
<text x="163.8" y="64.5">10</text>
<text x="201.7" y="64.2" transform="rotate(-90 201.7 64.2)">1</text>
<text x="255.8" y="69.6">1</text>
<text x="26" y="75.6">1</text>
<text x="33.6" y="75.6">2</text>
<text x="164.4" y="72.1">1</text>
<text x="163.8" y="89.9">13</text>
<text x="201.7" y="87.1" transform="rotate(-90 201.7 87.1)">3</text>
<text x="201.7" y="94.7" transform="rotate(-90 201.7 94.7)">1</text>
<text x="26" y="98.5">1</text>
<text x="33.6" y="98.5">2</text>
<text x="149.6" y="98.5" transform="rotate(-90 149.6 98.5)">8</text>
<text x="255.8" y="110.2">7</text>
<text x="201.7" y="116.3" transform="rotate(-90 201.7 116.3)">3</text>
<text x="201.7" y="123.9" transform="rotate(-90 201.7 123.9)">1</text>
</g>
</svg>
